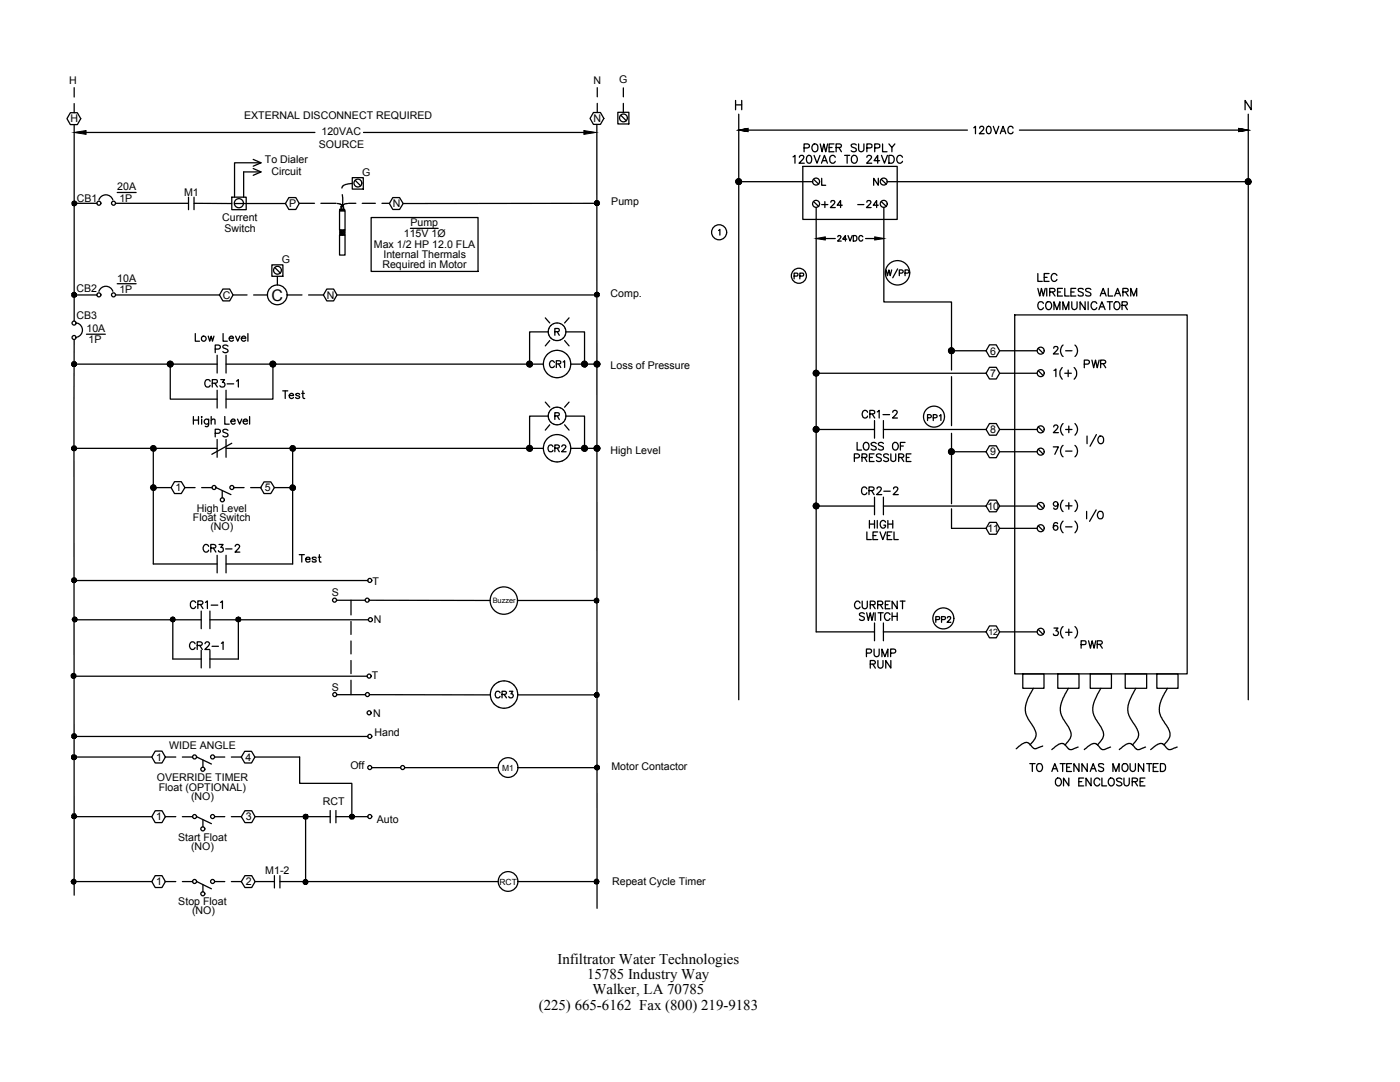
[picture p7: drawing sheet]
<svg xmlns="http://www.w3.org/2000/svg" width="279mm" height="216mm" viewBox="0 0 279 216" stroke-linecap="round" stroke-linejoin="round" font-family="sans-serif">
<!-- layer: WIRING -->
<g fill="none" stroke="#000" stroke-width=".25">
<path d="M15.3 26.4h47.6M19.7 39.9a1.46 1.46 0 0 1 1.4-1 1.46 1.46 0 0 1 1.4 1M37.6 39.3v2.5M38.7 39.3v2.5M72.5 26.4h45.9M119.1 24.8l.1 156.4M14.8 40.6h4.6M14.8 58.9h4.6M19.7 58.1a1.46 1.46 0 0 1 1.4-1 1.46 1.46 0 0 1 1.4 1M23.1 40.6h14.5M23.1 58.9h20.7M38.7 40.6h7.6"/>
<path d="M46.8 40.6h10.2M67.3 58.9h51.9M67.8 42.1h1.1v3.8h-1.1zM67.8 46.9h1.1v4h-1.1zM67.8 45.9v1M67.8 41.8h1v.3h-1zM67.8 46.6l.3 .3M67.8 46.4l.4 .3M67.8 46.1l.4 .3M67.9 46.2h-.1M67.9 46.4l-.1 .1M67.9 46.7l-.1 .1"/>
<path d="M68 45.9l.2 .3M68.1 41.2h.5v.6h-.5zM68.1 45.9v.1M68.4 46l.4 .4-.1 .2M68.4 46.3l.4 .4-.1 .2M68.4 46.9h.1M68.4 46.6l.3 .3M68.4 45.9l-.3 .4M68.5 46.2l-.4 .4M68.5 46.4l-.4 .5M68.5 46.7l-.2 .2M68.6 45.9l.2 .3"/>
<path d="M68.7 45.9v.1M68.8 45.9v1M68.8 46.1l-.1 .2M74.1 43.4h21.3v10.8h-21.3zM119.2 40.6h-38.7M15.4 64.5a1.46 1.46 0 0 1 1.1 1.4 1.46 1.46 0 0 1-1.1 1.4M43.1 97.3l3 1.4M44.4 97.9v1.4M14.8 115.8h58.6M67.2 119.8h5.7M73.7 119.8h24.1M103.3 119.8h15.7"/>
<path d="M14.7 134.9h58.6M14.9 123.7h25.3M34.5 131.5h5.7M41.9 123.7h31.7M41.9 131.5h5.7M67.2 138.6h5.8M73.8 138.6l24.1 .1M103.3 138.7h15.8M14.8 151.1h15.5M14.8 147h58.6M39.3 151.1l2.9 1.4M40.5 151.7v1.4"/>
<path d="M50.9 151.1h8.9v5.2h10.4v6.7M74.2 153.2h5.8M80.8 153.2h18.6M103.4 153.2h15.8M14.8 175.9h15.5M14.8 163h15.5M39.3 175.9l2.9 1.4M39.3 163l2.9 1.4M40.5 163.5v1.5M40.5 176.5v1.5M50.9 175.9h3.9M50.9 163h15"/>
<path d="M54.8 174.7v2.5M55.9 175.9h43.5M55.9 174.7v2.5M61 163.2v12.8M65.9 161.7v2.5M67 163h6.4M67 161.7v2.5M103.4 175.9h15.8"/>
<circle cx="19.7" cy="40.5" r=".4"/>
<circle cx="19.7" cy="58.8" r=".4"/>
<circle cx="22.7" cy="40.5" r=".4"/>
<circle cx="22.7" cy="58.8" r=".4"/>
<circle cx="55.3" cy="58.8" r="1.97"/>
<circle cx="14.8" cy="64.5" r=".4"/>
<circle cx="14.8" cy="67.3" r=".4"/>
<circle cx="42.7" cy="97.3" r=".4"/>
<circle cx="44.4" cy="99.7" r=".4"/>
<circle cx="46.3" cy="97.3" r=".4"/>
<circle cx="66.8" cy="119.8" r=".4"/>
<circle cx="73.3" cy="119.8" r=".4"/>
<circle cx="73.8" cy="115.8" r=".4"/>
<circle cx="100.5" cy="119.8" r="2.73"/>
<circle cx="66.8" cy="138.6" r=".4"/>
<circle cx="73.3" cy="138.6" r=".4"/>
<circle cx="73.7" cy="134.9" r=".4"/>
<circle cx="73.9" cy="123.6" r=".4"/>
<circle cx="38.8" cy="151" r=".4"/>
<circle cx="40.5" cy="153.5" r=".4"/>
<circle cx="42.4" cy="151" r=".4"/>
<circle cx="73.7" cy="142.2" r=".4"/>
<circle cx="73.8" cy="153.2" r=".4"/>
<circle cx="73.8" cy="146.9" r=".4"/>
<circle cx="80.4" cy="153.2" r=".4"/>
<circle cx="101.4" cy="153.2" r="1.97"/>
<circle cx="38.8" cy="175.9" r=".4"/>
<circle cx="38.8" cy="162.9" r=".4"/>
<circle cx="40.5" cy="165.4" r=".4"/>
<circle cx="40.5" cy="178.3" r=".4"/>
<circle cx="42.4" cy="175.9" r=".4"/>
<circle cx="42.4" cy="162.9" r=".4"/>
<circle cx="73.8" cy="162.9" r=".4"/>
<circle cx="101.4" cy="175.9" r="1.97"/>
</g>
<g fill="#000" stroke="#000" stroke-width=".2">
<path d="M14.8 26.4l2.4-.4v.8zM116.5 26l2.4 .4-2.4 .4z"/>
<path d="M14.3 58.9l.1 .2 .4-.2zM14.4 59.1l.4-.2-.3 .3zM14.8 58.9l-.3 .3 .3 .1z"/>
<path d="M14.4 40.6v.2l.4-.2zM14.4 40.8l.4-.2-.2 .4zM14.8 40.6l-.2 .4 .2 .1z"/>
<path d="M14.5 58.4l.3 .5v-.6zM14.5 58.4l.3 .5-.4-.3zM14.4 58.6l-.1 .3h.5z"/>
<path d="M14.8 58.9v.4l.2-.1zM14.8 58.9l.4 .2-.2 .1zM14.8 58.9l.4 .2 .1-.2z"/>
<path d="M14.6 40.2l.2 .4v-.5zM14.4 40.4l.2-.2 .2 .4zM14.4 40.4v.2h.4z"/>
<path d="M14.8 40.6v.5l.3-.1zM14.8 40.6l.5 .2-.2 .2zM14.8 40.6l.5 .2v-.2z"/>
<path d="M14.8 58.9h.5l-.1-.3zM15 58.4l.2 .2-.4 .3zM14.8 58.3v.6l.2-.5z"/>
<path d="M14.8 40.6h.5v-.2zM15.1 40.2l.2 .2-.5 .2zM14.8 40.1v.5l.3-.4z"/>
<path d="M118.6 40.5l.1 .3 .5-.3zM118.7 40.8l.5-.3-.3 .5zM119.2 40.5l-.3 .5h.3z"/>
<path d="M118.6 58.8l.1 .2 .4-.2zM118.7 59l.4-.2-.2 .4zM119.1 58.8l-.2 .4h.2z"/>
<path d="M118.9 58.4l.2 .4v-.5zM118.9 58.4l.2 .4-.4-.2zM118.7 58.6l-.1 .2h.5z"/>
<path d="M119.1 58.8v.4h.3zM119.1 58.8l.4 .2-.1 .2zM119.1 58.8l.4 .2 .1-.2z"/>
<path d="M118.9 40.1l.3 .4v-.4zM118.9 40.1l.3 .4-.5-.2zM118.7 40.3l-.1 .2h.6z"/>
<path d="M119.2 40.5v.5h.2zM119.2 40.5l.3 .3-.1 .2zM119.2 40.5l.3 .3 .1-.3z"/>
<path d="M119.1 58.8h.5l-.1-.2zM119.4 58.4l.1 .2-.4 .2zM119.1 58.3v.5l.3-.4z"/>
<path d="M119.2 40.5h.4l-.1-.2zM119.4 40.1l.1 .2-.3 .2zM119.2 40.1v.4l.2-.4z"/>
<path d="M14.3 72.7l.1 .2 .4-.2zM14.4 72.9l.4-.2-.3 .4zM14.8 72.7l-.3 .4h.3z"/>
<path d="M14.5 72.2l.3 .5v-.5zM14.5 72.2l.3 .5-.4-.3zM14.4 72.4l-.1 .3h.5z"/>
<path d="M14.8 72.7v.4h.2zM14.8 72.7l.4 .2-.2 .2zM14.8 72.7l.4 .2v-.2z"/>
<path d="M14.8 72.7h.4v-.3zM15 72.2l.2 .2-.4 .3zM14.8 72.2v.5l.2-.5z"/>
<path d="M14.3 89.5l.1 .2 .4-.2zM14.4 89.7l.4-.2-.3 .4zM14.8 89.5l-.3 .4h.3z"/>
<path d="M14.5 89l.3 .5v-.5zM14.5 89l.3 .5-.4-.3zM14.4 89.2l-.1 .3h.5z"/>
<path d="M14.8 89.5v.4h.2zM14.8 89.5l.4 .2-.2 .2zM14.8 89.5l.4 .2v-.2z"/>
<path d="M14.8 89.5h.4v-.3zM15 89l.2 .2-.4 .3zM14.8 89v.5l.2-.5z"/>
<path d="M14.3 115.8l.1 .2 .4-.2zM14.4 116l.4-.2-.3 .4zM14.8 115.8l-.3 .4 .3 .1z"/>
<path d="M14.5 115.4l.3 .4v-.5zM14.5 115.4l.3 .4-.4-.3zM14.4 115.5l-.1 .3h.5z"/>
<path d="M14.8 115.8v.5l.2-.1zM14.8 115.8l.4 .2-.2 .2zM14.8 115.8l.4 .2 .1-.2z"/>
<path d="M14.8 115.8h.5l-.1-.3zM15 115.4l.2 .1-.4 .3zM14.8 115.3v.5l.2-.4z"/>
<path d="M118.6 119.8v.3l.4-.3zM118.6 120.1l.4-.3-.2 .4zM119 119.8l-.2 .4 .2 .1z"/>
<path d="M118.8 119.4l.2 .4v-.4zM118.8 119.4l.2 .4-.4-.2zM118.6 119.6v.2h.4z"/>
<path d="M119 119.8h.5v-.2zM119.3 119.4l.2 .2-.5 .2zM119 119.4v.4l.3-.4z"/>
<path d="M14.2 134.8l.1 .3 .4-.3zM14.3 135.1l.4-.3-.3 .5zM14.7 134.8l-.3 .5 .3 .1z"/>
<path d="M14.4 123.6l.1 .2 .4-.2zM14.5 123.8l.4-.2-.2 .4zM14.9 123.6l-.2 .4 .2 .1z"/>
<path d="M14.4 134.5l.3 .3v-.4zM14.3 134.6l.1-.1 .3 .3zM14.3 134.6l-.1 .2h.5z"/>
<path d="M14.7 134.8v.6l.2-.1zM14.7 134.8l.4 .3-.2 .2zM14.7 134.8l.4 .3v-.3z"/>
<path d="M14.7 123.2l.2 .4v-.5zM14.7 123.2l.2 .4-.4-.2zM14.5 123.4l-.1 .2h.5z"/>
<path d="M14.9 123.6v.5l.2-.1zM14.9 123.6l.4 .2-.2 .2zM14.9 123.6l.4 .2 .1-.2z"/>
<path d="M14.7 134.8h.4v-.2zM14.9 134.5l.2 .1-.4 .2zM14.7 134.4v.4l.2-.3z"/>
<path d="M14.9 123.6h.5l-.1-.2zM15.1 123.2l.2 .2-.4 .2zM14.9 123.1v.5l.2-.4z"/>
<path d="M34 123.6l.1 .2 .4-.2zM34.1 123.8l.4-.2-.3 .4zM34.5 123.6l-.3 .4 .3 .1z"/>
<path d="M34.2 123.2l.3 .4v-.5zM34.2 123.2l.3 .4-.4-.2zM34.1 123.4l-.1 .2h.5z"/>
<path d="M34.5 123.6v.5l.2-.1zM34.5 123.6l.4 .2-.2 .2zM34.5 123.6l.4 .2 .1-.2z"/>
<path d="M34.5 123.6h.5l-.1-.2zM34.7 123.2l.2 .2-.4 .2zM34.5 123.1v.5l.2-.4z"/>
<path d="M47.1 123.6v.2l.5-.2zM47.1 123.8l.5-.2-.2 .4zM47.6 123.6l-.2 .4 .2 .1z"/>
<path d="M47.4 123.2l.2 .4v-.5zM47.1 123.4l.3-.2 .2 .4zM47.1 123.4v.2h.5z"/>
<path d="M47.6 123.6v.5l.2-.1zM47.6 123.6l.4 .2-.2 .2zM47.6 123.6l.4 .2v-.2z"/>
<path d="M47.6 123.6h.4v-.2zM47.8 123.2l.2 .2-.4 .2zM47.6 123.1v.5l.2-.4z"/>
<path d="M118.6 138.7l.1 .2 .4-.2zM118.7 138.9l.4-.2-.2 .4zM119.1 138.7l-.2 .4h.2z"/>
<path d="M119 119.8v.5l.3-.1zM119 119.8l.5 .3-.2 .1zM119 119.8l.5 .3v-.3z"/>
<path d="M118.9 138.2l.2 .5v-.5zM118.9 138.2l.2 .5-.4-.3zM118.7 138.4l-.1 .3h.5z"/>
<path d="M119.1 138.7v.4h.2zM119.1 138.7l.4 .2-.2 .2zM119.1 138.7l.4 .2 .1-.2z"/>
<path d="M119.1 138.7h.5l-.1-.3zM119.3 138.2l.2 .2-.4 .3zM119.1 138.2v.5l.2-.5z"/>
<path d="M14.3 151.1v.3l.5-.3zM14.3 151.4l.5-.3-.3 .4zM14.8 151.1l-.3 .4 .3 .1z"/>
<path d="M14.3 146.9l.1 .2 .4-.2zM14.4 147.1l.4-.2-.3 .4zM14.8 146.9l-.3 .4h.3z"/>
<path d="M14.5 150.7l.3 .4v-.5zM14.5 150.7l.3 .4-.5-.3zM14.3 150.8v.3h.5z"/>
<path d="M14.8 151.1v.5l.2-.1zM14.8 151.1l.4 .3-.2 .1zM14.8 151.1l.4 .3v-.3z"/>
<path d="M14.5 146.5l.3 .4v-.5zM14.5 146.5l.3 .4-.4-.2zM14.4 146.7l-.1 .2h.5z"/>
<path d="M14.8 146.9v.4h.2zM14.8 146.9l.4 .2-.2 .2zM14.8 146.9l.4 .2 .1-.2z"/>
<path d="M14.8 151.1h.4v-.3zM15 150.7l.2 .1-.4 .3zM14.8 150.6v.5l.2-.4z"/>
<path d="M14.8 146.9h.5l-.1-.2zM15 146.5l.2 .2-.4 .2zM14.8 146.4v.5l.2-.4z"/>
<path d="M118.7 153.2v.2l.5-.2zM118.7 153.4l.5-.2-.3 .4zM119.2 153.2l-.3 .4h.3z"/>
<path d="M118.9 152.8l.3 .4v-.5zM118.9 152.8l.3 .4-.5-.3zM118.7 152.9v.3h.5z"/>
<path d="M119.2 153.2v.4h.2zM119.2 153.2l.4 .2-.2 .2zM119.2 153.2l.4 .2v-.2z"/>
<path d="M119.2 153.2h.4v-.3zM119.4 152.8l.2 .1-.4 .3zM119.2 152.7v.5l.2-.4z"/>
<path d="M14.2 175.9l.1 .3 .4-.3zM14.3 176.2l.4-.3-.2 .4zM14.7 175.9l-.2 .4 .2 .1z"/>
<path d="M14.3 162.9l.1 .2 .4-.2zM14.4 163.1l.4-.2-.3 .4zM14.8 162.9l-.3 .4h.3z"/>
<path d="M14.5 175.5l.2 .4v-.5zM14.5 175.5l.2 .4-.4-.2zM14.3 175.7l-.1 .2h.5z"/>
<path d="M14.7 175.9v.5l.2-.1zM14.7 175.9l.4 .3-.2 .1zM14.7 175.9l.4 .3 .1-.3z"/>
<path d="M14.5 162.4l.3 .5v-.5zM14.5 162.4l.3 .5-.4-.2zM14.4 162.7l-.1 .2h.5z"/>
<path d="M14.8 162.9v.4h.2zM14.8 162.9l.4 .2-.2 .2zM14.8 162.9l.4 .2 .1-.2z"/>
<path d="M14.7 175.9h.5l-.1-.2zM14.9 175.5l.2 .2-.4 .2zM14.7 175.4v.5l.2-.4z"/>
<path d="M14.8 162.9h.5l-.1-.2zM15 162.4l.2 .3-.4 .2zM14.8 162.4v.5l.2-.5z"/>
<path d="M60.5 176l.1 .2 .4-.2zM60.6 176.2l.4-.2-.3 .4zM61 176l-.3 .4 .3 .1z"/>
<path d="M60.5 163l.1 .2 .4-.2zM60.6 163.2l.4-.2-.2 .4zM61 163l-.2 .4h.2z"/>
<path d="M60.8 162.5l.2 .5v-.5zM60.6 162.7l.2-.2 .2 .5zM60.6 162.7l-.1 .3h.5z"/>
<path d="M61 163v.4h.2zM61 163l.4 .2-.2 .2zM61 163l.4 .2 .1-.2z"/>
<path d="M60.7 175.6l.3 .4v-.5zM60.7 175.6l.3 .4-.4-.3zM60.6 175.7l-.1 .3h.5z"/>
<path d="M61 176v.5l.2-.1zM61 176l.4 .2-.2 .2zM61 176l.4 .2 .1-.2z"/>
<path d="M61 163h.5l-.1-.3zM61.2 162.5l.2 .2-.4 .3zM61 162.5v.5l.2-.5z"/>
<path d="M61 176h.5l-.1-.3zM61.2 175.6l.2 .1-.4 .3zM61 175.5v.5l.2-.4z"/>
<path d="M69.8 163v.2l.4-.2zM69.8 163.2l.4-.2-.2 .4zM70.2 163l-.2 .4h.2z"/>
<path d="M70 162.5l.2 .5v-.5zM69.8 162.7l.2-.2 .2 .5zM69.8 162.7v.3h.4z"/>
<path d="M70.2 163v.4h.3zM70.2 163l.4 .2-.1 .2zM70.2 163l.4 .2 .1-.2z"/>
<path d="M70.2 163h.5l-.1-.3zM70.5 162.5l.1 .2-.4 .3zM70.2 162.5v.5l.3-.5z"/>
<path d="M118.6 175.9v.3l.4-.3zM118.6 176.2l.4-.3-.2 .4zM119 175.9l-.2 .4 .2 .1z"/>
<path d="M118.8 175.5l.2 .4v-.5zM118.8 175.5l.2 .4-.4-.2zM118.6 175.7v.2h.4z"/>
<path d="M119 175.9v.5l.3-.1zM119 175.9l.5 .3-.2 .1zM119 175.9l.5 .3v-.3z"/>
<path d="M119 175.9h.5v-.2zM119.3 175.5l.2 .2-.5 .2zM119 175.4v.5l.3-.4z"/>
</g>
<!-- layer: DASH -->
<g fill="none" stroke="#000" stroke-width=".25">
<path d="M14.8 17.5v1.9M119.2 17.5v1.8M124.4 17.5v1.8M14.8 20.7v1.8M14.8 24.9v39.2M68.3 38.8v2.4l.4-.5 .7-.1M70.3 36.6l-1.6 .3-.5 .6M119.2 20.6v1.9M124.4 20.6v1.8M46.5 58.9h2.8M50.6 58.9h2.8M55.4 55.1v1.8"/>
<path d="M57.3 58.9h3M59.7 40.6h3.1M61.6 58.9h2.9M64 40.6h3.1M67.3 40.6l.6 .1 .4 .5M69.5 40.6h1.5M72.3 40.6h2.6M76.2 40.6h1.5M36.9 97.3h2M40.2 97.3h2.1M46.7 97.3h2M50 97.3h2.1"/>
<path d="M33 151.1h2.1M36.4 151.1h2.1M42.9 151.1h2M46.2 151.1h2M33 175.9h2.1M33 163h2.1M36.4 175.9h2.1M36.4 163h2.1M42.9 175.9h2M42.9 163h2M46.2 175.9h2M46.2 163h2"/>
</g>
<!-- layer: 0 -->
<g fill="none" stroke="#000" stroke-width=".25">
<path d="M14 22.5h1.4l.7 1.2-.7 1.2h-1.4l-.6-1.2zM23.4 38.4h3.8M46.3 39.3h2.8v2.5h-2.8zM50.5 31.8l1.6 .7-1.6 .7M50.5 33.6l1.6 .7-1.6 .7M52.1 32.5h-5.3v6.8M52.1 34.3h-3.5v5M57.6 39.4h1.4l.7 1.2-.7 1.2h-1.4l-.6-1.2zM78.4 39.4h1.3l.8 1.2-.8 1.2h-1.3l-.7-1.2zM118.4 22.5h1.4l.7 1.1-.7 1.2h-1.4l-.6-1.2zM146.8 20v1.9M146.8 20.9h1.2"/>
<path d="M146.9 36.4l.4 .4M146.9 36.3l.5 .5M146.9 36.2l.6 .6M146.9 36.1l.7 .7M146.9 36l.8 .8M147 36.6l.1 .1M147 35.9l.8 .8M147.1 35.8l.8 .8M147.1 35.8l.8 .7M147.2 35.7l.7 .8M147.3 35.7l.7 .7M147.4 35.7l.6 .6"/>
<path d="M147.4 22.8v116.8M147.4 36.3h14.8M147.4 26h45.7M147.5 35.7l.5 .5M147.7 35.7l.2 .3M148 20v1.9M160.2 33.2h18.9v10.6h-18.9zM162.4 35.8l1 1M164 35.6v1.4h.8M175.3 35.6v1.4l-.9-1.4v1.4M175.9 35.8l1 1M177.1 36.3h72"/>
<path d="M203.4 26h45.7M248.5 36.3l.6 .5M248.6 36.4l.4 .4M248.6 36.2l.6 .6M248.6 36.1l.7 .7M248.6 36l.8 .8M248.7 36.6l.1 .1M248.7 35.9l.7 .8M248.7 35.9l.8 .8M248.8 35.8l.7 .8-.8-.8M248.9 35.7l.7 .8M249 35.7l.6 .7"/>
<path d="M249.1 35.7l.6 .6M249.1 22.8v116.8M249.2 35.7l.4 .5M249.3 35.7l.3 .3M249.7 20v1.9l-1.2-1.9v1.9M23.4 56.6h3.8M44.5 57.7h1.3l.7 1.2-.7 1.1h-1.3l-.7-1.1zM46.8 40.6h.1M65.2 57.7h1.4l.7 1.2-.7 1.1h-1.4l-.7-1.1zM81.9 45.6h5.5M143.4 46l.3-.2v1.1M162.9 41.4v84.7h11.6"/>
<path d="M162.9 47.6h3.8M172.7 47.6h3.7M176.4 41.4v18.9h13.5v13.5M176.9 53.9l.2 1.1 .3-1.1 .3 1.1 .3-1.1M179.1 53.7l-.9 1.7M179.5 54.5l.7-.1v-.4l-.7-.1v1.1M180.6 54.5l.7-.1v-.4l-.7-.1v1.1M213.7 58.3h.7M214.7 57.5h-1v1.6h1M216.2 57.8l-.4-.3-.5 .1-.1 .2 .1 .3 .8 .4 .1 .4-.4 .2-.5-.1-.1-.1M217.7 57.8l-.4-.3-.5 .1-.2 .2 .2 .3 .6 .2 .3 .3-.2 .4-.5 .1-.4-.2M219.6 59.1l.6-1.6 .6 1.6"/>
<path d="M219.8 58.6h.7M221.2 57.5v1.6h.9M222.4 59.1l.6-1.6 .6 1.6M222.7 58.6h.7M224.1 58.3l1-.2v-.4l-1-.2v1.6M224.6 58.3l.6 .8M225.7 59.1v-1.6l.6 1.6 .6-1.6v1.6M14.8 72.7h28.5M17.3 66.7h3.7M33.4 72.8l.5 .4M33.4 72.7l.6 .5M33.4 72.6l.7 .6"/>
<path d="M33.5 72.5l.6 .7M33.5 72.4l.7 .8M33.5 73l.2 .1M33.5 72.3l.8 .8M33.6 72.3l.8 .8M33.6 72.2l.8 .8M33.7 72.2l.7 .8M33.8 72.2l.7 .7M33.9 72.1l.6 .7M33.9 72.1l.6 .6M34 72.7v6.9h9.3M34.1 72.1l.4 .5"/>
<path d="M34.2 72.2l.3 .2M39 66.6v1.5h.8M43.3 70.9v3.5M43.3 77.9v3.5M45.1 72.7h63.3M45.1 70.9v3.5M45.1 77.9v3.5M48.2 67.5h.9a.48 .48 0 0 0-.7-.3 .48 .48 0 0 0-.2 .7 .48 .48 0 0 0 .7 .1l.2-.1M49.5 66.6v1.5M53.9 72.8l.4 .4M53.9 72.7l.6 .5M53.9 72.6l.7 .6"/>
<path d="M53.9 72.5l.7 .7M54 72.4l.7 .8M54 73l.1 .1M54 72.3l.8 .8M54.1 72.2l.8 .8M54.2 72.2l.7 .8M54.3 72.2l.7 .7M54.3 72.1l.7 .7M54.4 72.1l.6 .6M54.5 72.7v6.9h-9.4M54.6 72.1l.4 .5M54.7 72.2l.2 .2"/>
<path d="M105.1 72.7l.6 .5M105.1 72.6l.7 .6M105.2 72.8l.4 .4M105.2 72.5l.7 .7M105.2 72.4l.8 .8M105.3 73l.1 .1M105.3 72.4l.7 .7M105.3 72.3l.8 .8M105.4 72.2l.8 .8M105.5 72.2l.7 .7M105.6 72.1l.6 .7M105.7 72.1l.5 .6"/>
<path d="M105.8 72.1l.4 .5M105.9 72.2l.3 .2M108.8 63.4l.9 1M109.4 66.2h-3.7v6.5M109.4 66.2a1.76 1.76 0 0 1 1.8-1.8 1.76 1.76 0 0 1 1.7 1.8M109.4 66.2a1.76 1.76 0 0 0 1.8 1.8 1.76 1.76 0 0 0 1.7-1.8M109.7 68l-.9 1M110.7 66.2l.8-.1 .1-.4-.9-.2v1.4M111.2 66.2l.4 .7M112.7 68l.9 1M112.9 66.2h3.8v6.5M113.6 63.4l-.9 1"/>
<path d="M113.9 72.7h5.3M116.1 72.8l.4 .4M116.1 72.7l.6 .5M116.1 72.6l.7 .6M116.1 72.5l.8 .7M116.2 73l.2 .1M116.2 72.4l.7 .8M116.2 72.4l.8 .7M116.3 72.3l.7 .8M116.3 72.2l.8 .8M116.4 72.2l.8 .8M116.4 72.2l.8 .7"/>
<path d="M116.5 72.1l.7 .7M116.6 72.1l.6 .6M116.7 72.1l.5 .5M116.9 72.2l.3 .2M118.6 72.8l.4 .4M118.6 72.7l.6 .5M118.6 72.6l.6 .6M118.6 72.5l.7 .7M118.6 72.4l.8 .8M118.7 73l.1 .1M118.7 72.4l.8 .7M118.7 72.3l.8 .8"/>
<path d="M118.8 72.2l.8 .8M118.9 72.2l.7 .8M118.9 72.2l.8 .7M119 72.1l.7 .7M119.1 72.1l.6 .6M119.2 72.1l.5 .5M119.4 72.2l.3 .2M162.3 74.6l.5 .4M162.3 74.5l.6 .5M162.3 74.4l.7 .6M162.4 74.3l.7 .7M162.4 74.2l.7 .7"/>
<path d="M162.4 74.8l.2 .1M162.4 74.1l.8 .8M162.5 74.1l.8 .8M162.5 74l.8 .8M162.6 74l.8 .7M162.7 73.9l.7 .7M162.8 73.9l.6 .7M162.8 73.9l.6 .6M162.9 74.5h33.9M163 73.9l.4 .5M163.1 74l.3 .2M189.3 70.1l.5 .4"/>
<path d="M189.3 70l.6 .5M189.3 69.9l.7 .6M189.3 69.8l.8 .7M189.4 69.7l.7 .8M189.4 70.3l.2 .2M189.4 69.7l.8 .8M189.5 69.6l.8 .8M189.6 69.6l.7 .7M189.6 69.5l.8 .8M189.7 69.5l.7 .7M189.8 69.5l.6 .6M189.9 69.4l.5 .6"/>
<path d="M189.9 75.2v9.7M189.9 70h6.9M190 69.4l.4 .5M190.1 69.5l.3 .3M197.5 73.3h1.3l.7 1.2-.7 1.1h-1.3l-.7-1.1zM197.5 68.8h1.3l.7 1.2-.7 1.2h-1.3l-.7-1.2zM199.5 74.5h7.5M199.5 70h7.5M202.5 62.8h34.4v71.7h-34.4zM207.2 69.5l1 1M207.2 74l1 .9M208.2 60.6a.63 .63 0 0 0-.8-.3 .63 .63 0 0 0-.3 .8 .57 .57 0 0 0 .5 .7 .57 .57 0 0 0 .6-.4"/>
<path d="M208.8 60.4a.71 .71 0 0 1 1 .1 .71 .71 0 0 1-.1 1 .63 .63 0 0 1-.8 .1 .63 .63 0 0 1-.2-.8zM210.3 69.5l.1-.3 .4-.1 .2 .1 .1 .4-.9 1h1M210.3 73.9l.4-.3v1.6M210.3 61.8v-1.6l.6 1.6 .6-1.6v1.6M212 73.3a1.67 1.67 0 0 0 0 2.4M212.1 61.8v-1.6l.6 1.6 .6-1.6v1.6M212.2 68.8a1.53 1.53 0 0 0 0 2.3M212.5 74.5h1.3M212.7 70h1.2M213.2 73.8v1.4M213.9 60.2v1.1a.53 .53 0 0 0 .5 .5 .53 .53 0 0 0 .6-.5v-1.1M214.5 68.8a1.53 1.53 0 0 1 0 2.3"/>
<path d="M216.6 60.2v1.6l-1.1-1.6v1.6M217.2 60.2v1.6M218.9 60.6a.64 .64 0 0 0-.9-.3 .64 .64 0 0 0-.3 .8 .59 .59 0 0 0 .5 .7 .59 .59 0 0 0 .7-.4M219.3 61.8l.6-1.6 .6 1.6M219.6 61.2h.7M221 60.2h1M221.5 60.2v1.6M222.4 60.4a.71 .71 0 0 1 1 .1 .71 .71 0 0 1-.1 1 .63 .63 0 0 1-.8 .1 .63 .63 0 0 1-.2-.8zM223.9 60.9l1-.1 .1-.2-.1-.3-1-.1v1.6M224.5 60.9l.5 .9M14.8 89.5h28.5M30 97.3l.6 .5"/>
<path d="M30 97.2l.7 .6M30 89.5l.6 .5M30 89.4l.7 .6M30.1 97.4l.4 .4M30.1 97.1l.7 .7M30.1 89.6l.4 .4M30.1 89.3l.7 .7M30.1 97l.8 .8M30.1 89.8l.2 .1M30.1 89.2l.8 .8M30.2 97.6l.1 .2M30.2 97l.7 .8"/>
<path d="M30.2 89.1l.7 .8M30.3 96.8l.8 .8M30.3 89l.8 .8M30.4 96.8l.7 .7M30.4 89l.7 .7M30.5 96.7l.6 .7M30.5 88.9l.6 .7M30.6 89.4v23.1h12.7M30.6 97.3h3.5M30.6 96.7l.5 .6M30.6 88.9l.5 .6M30.7 96.7l.4 .5"/>
<path d="M30.7 88.9l.4 .5M30.8 96.8l.3 .2M30.8 89l.3 .2M31.1 97.6l-.9-.7 .8 .8M31.1 89.8l-.9-.7 .8 .8M34.8 96.1h1.4l.7 1.2-.7 1.2h-1.4l-.7-1.2zM38.6 83.1v1.5M38.6 83.8h1M39.6 83.1v1.5M40.2 83.1v.2zM40.2 83.6v1M43.3 87.7v3.5"/>
<path d="M45.1 87.7v3.5M45.1 89.5h63.3M46.3 88.4l-4 2.2M48.5 84h.9a.47 .47 0 0 0-.7-.3 .47 .47 0 0 0-.1 .7 .47 .47 0 0 0 .8 0M49.8 83.1v1.5M52.7 96.2h1.3l.8 1.1-.8 1.2h-1.3l-.7-1.2zM54.8 97.3h3.6M57.9 89.5l.5 .5M57.9 89.4l.6 .6M57.9 97.4l.4 .4M57.9 97.3l.5 .6M57.9 97.2l.6 .6"/>
<path d="M57.9 89.6l.4 .4M57.9 89.3l.7 .7M57.9 97.1l.7 .7M57.9 89.8l.2 .1M57.9 89.2l.8 .8M57.9 97.6l.2 .2M57.9 97l.8 .8M58 89.1l.7 .8M58 97l.7 .8M58 89.1l.8 .8M58 96.9l.8 .8M58.1 89l.8 .8"/>
<path d="M58.1 96.9l.8 .8M58.2 89l.7 .8M58.2 96.8l.7 .8M58.2 89l.7 .7M58.2 96.8l.7 .7M58.3 88.9l.7 .7M58.3 96.8l.7 .6M58.4 89.5v23h-13.3M58.4 88.9l.6 .6M58.4 96.7l.6 .6M58.5 88.9l.5 .5M58.5 96.8l.5 .4"/>
<path d="M58.7 96.8l.2 .3M58.7 89l.2 .2M105.1 89.5l.6 .5M105.1 89.4l.7 .6M105.2 89.6l.4 .4M105.2 89.3l.7 .7M105.2 89.2l.8 .8M105.3 89.8l.1 .1M105.3 89.2l.7 .7M105.3 89.1l.8 .8M105.4 89l.8 .8M105.5 89l.7 .7"/>
<path d="M105.6 88.9l.6 .7M105.7 88.9l.5 .6M105.8 88.9l.4 .5M105.9 89l.3 .3M108.8 80.2l.9 1.1M109.4 83h-3.7v6.5M109.4 83a1.76 1.76 0 0 1 1.8-1.7 1.76 1.76 0 0 1 1.7 1.7M109.4 83a1.76 1.76 0 0 0 1.8 1.8 1.76 1.76 0 0 0 1.7-1.8M109.7 84.8l-.9 1M110.7 83l.8-.1 .1-.4-.9-.1v1.3M111.2 83l.4 .7M112.7 84.8l.9 1"/>
<path d="M112.9 83h3.8v6.5M113.6 80.2l-.9 1.1M113.9 89.5h5.3M116.1 89.6l.4 .4M116.1 89.5l.6 .5M116.1 89.4l.7 .6M116.1 89.3l.8 .7M116.2 89.8l.2 .1M116.2 89.2l.7 .8M116.2 89.2l.8 .7M116.4 89l.8 .8M116.4 89l.8 .7"/>
<path d="M116.5 88.9l.7 .7M116.6 88.9l.6 .6M116.7 88.9l.5 .5M116.9 89l.3 .3M117.1 89.8l-.8-.7 .7 .8M118.6 89.6l.4 .4M118.6 89.5l.6 .5M118.6 89.4l.6 .6M118.6 89.3l.7 .7M118.6 89.2l.8 .8M118.7 89.8l.1 .1M118.7 89.2l.8 .7"/>
<path d="M118.7 89.1l.8 .8M118.8 89l.8 .8M118.9 89l.7 .8M118.9 89l.8 .7M119 88.9l.7 .7M119.1 88.9l.6 .6M119.2 88.9l.5 .5M119.4 89l.3 .3M162.3 85.8l.5 .4M162.3 85.7l.6 .5M162.3 85.6l.7 .6M162.4 85.5l.7 .7"/>
<path d="M162.4 85.4l.7 .8M162.4 86l.2 .1M162.4 85.4l.8 .7M162.5 85.3l.8 .8M162.5 85.2l.8 .8M162.6 85.2l.8 .8M162.7 85.1l.7 .8M162.8 85.1l.6 .7M162.8 85.1l.6 .6M162.9 85.7h11.6M163 85.1l.4 .5M163.1 85.2l.3 .2"/>
<path d="M174.5 83.9v3.5M174.5 99.2v3.5M176.3 85.7h20.5M176.3 83.9v3.5M176.3 99.2v3.5M189.3 90.3l.5 .4M189.3 90.1l.6 .6M189.3 90l.7 .7M189.3 89.9l.8 .7M189.4 89.9l.7 .7M189.4 90.4l.2 .2M189.4 89.8l.8 .8"/>
<path d="M189.5 89.8l.8 .7M189.6 89.7l.7 .8M189.6 89.6l.8 .8M189.7 89.6l.7 .8M189.8 89.6l.6 .7M189.9 89.6l.5 .5M189.9 86.5v14M189.9 90.1h6.9M190 89.6l.4 .5M190.1 89.6l.3 .3M197.5 99.8h1.3l.7 1.2-.7 1.1h-1.3l-.7-1.1zM197.5 89h1.3l.7 1.1-.7 1.2h-1.3l-.7-1.2z"/>
<path d="M197.5 84.5h1.3l.7 1.2-.7 1.1h-1.3l-.7-1.1zM199.5 90.1h7.5M199.5 85.7h7.5M207.2 85.2l1 1M207.2 89.6l1 1M210.2 89.2h1l-.7 1.4M210.3 85.2l.3-.4 .4 .1 .1 .2-.2 .5-.7 .7h1M212.2 84.5a1.57 1.57 0 0 0 0 2.3M212.2 88.9a1.53 1.53 0 0 0 0 2.3M212.2 99.8a1.53 1.53 0 0 0 0 2.3M212.7 85.7h1.2M212.7 90h1.2"/>
<path d="M213.3 85v1.3M214.5 84.5a1.57 1.57 0 0 1 0 2.3M214.5 88.9a1.53 1.53 0 0 1 0 2.3M214.5 99.8a1.53 1.53 0 0 1 0 2.3M216.9 87v1.5M218.8 86.7l-1.3 2.3M219.4 87.1a.75 .75 0 0 1 .9 .5 .75 .75 0 0 1-.5 .9 .8 .8 0 0 1-.7-.5 .8 .8 0 0 1 .3-.9zM43.3 110.8v3.5M45.1 110.8v3.5M59.7 110.7h1M60.2 110.7v1.5M61 111.6h.9a.49 .49 0 0 0-.5-.4 .49 .49 0 0 0-.5 .5 .49 .49 0 0 0 .5 .5l.5-.3"/>
<path d="M63.1 111.4l-.3-.2h-.4l-.1 .2 .2 .2 .5 .1v.4h-.6l-.1-.2M63.5 111.2h.5M63.7 110.7v1.2l.1 .2 .3 .1M70 119.8v2.9M162.3 101.1l.5 .4M162.3 100.9l.6 .6M162.3 100.9l.7 .6M162.4 100.8l.7 .7M162.4 100.7l.7 .7M162.4 101.3l.2 .1M162.4 100.6l.8 .8M162.5 100.6l.8 .8"/>
<path d="M162.5 100.5l.8 .8M162.6 100.5l.8 .7M162.7 100.4l.7 .7M162.8 100.4l.6 .7M162.8 100.4l.6 .6M162.9 101h11.6M163 100.4l.4 .5M163.1 100.5l.3 .2M176.3 101h20.5M189.9 101.5v3.9h6.9M197.5 104.2h1.3l.7 1.2-.7 1.2h-1.3l-.7-1.2zM199.5 105.4h7.5"/>
<path d="M199.5 101h7.5M207.2 100.5l1 .9M207.2 104.9l1 1M211.1 104.5a.41 .41 0 0 0-.7-.1 .87 .87 0 0 0 .3 1.4 .46 .46 0 0 0 .4-.5 .46 .46 0 0 0-.4-.4 .46 .46 0 0 0-.5 .4M211.1 100.6a.47 .47 0 0 1-.6 .4 .47 .47 0 0 1-.2-.7 .47 .47 0 0 1 .8 0v.3a.74 .74 0 0 1-.5 1l-.3-.2M212.2 104a1.57 1.57 0 0 0 0 2.3M212.7 100.9h1.2M212.7 105.1h1.2M213.3 100.3v1.3M214.5 104a1.57 1.57 0 0 1 0 2.3M216.9 102v1.5M218.8 101.7l-1.3 2.3"/>
<path d="M219.3 102.1a.75 .75 0 0 1 .9 .5 .75 .75 0 0 1-.5 .9 .79 .79 0 0 1-.7-.5 .79 .79 0 0 1 .3-.9zM34.5 123.7v7.8M39.1 120.2a.55 .55 0 0 0-.7-.3 .55 .55 0 0 0-.4 .6v.3a.54 .54 0 0 0 .4 .6 .54 .54 0 0 0 .7-.4M39.5 120.6l.9-.1 .1-.2-.1-.3-.9-.1v1.5M40 120.6l.5 .8M40.2 121.9v3.5M40.2 129.8v3.5M41 120.2l.4-.3v1.5M41.9 121.9v3.5M41.9 129.8v3.5M42.1 120.7h1.4M44 120.2l.4-.3v1.5"/>
<path d="M47.6 123.7v7.8M70 124v2.6M70 127.9v2.6M70 131.8v2.6M70 135.7v2.9M174.5 124.3v3.6M176.3 126.1h20.5M176.3 124.3v3.6M197.5 124.9h1.3l.7 1.2-.7 1.2h-1.3l-.7-1.2zM199.5 126.1h7.5M204.1 134.5h4.3v2.8h-4.3zM206.2 137.3l-1.2 2.3-.3 1.3-.1 1 .5 1.5 1.2 1.7 .4 1.2a2.35 2.35 0 0 1-1 2.2l-.1 .1"/>
<path d="M207.2 125.6l1 1M210.3 125.3h.8l-.4 .6a.5 .5 0 0 1 .4 .8 .5 .5 0 0 1-.9-.2M211.1 134.5h4.2v2.8h-4.2zM212.2 125a1.53 1.53 0 0 0 0 2.3M212.7 126.2h1.2M213.2 137.3l-1.1 2.1-.3 .9-.2 1.6 .5 1.5 1.1 1.6 .5 1.3a2.43 2.43 0 0 1-1 2.2l-.2 .1M214.5 125a1.53 1.53 0 0 1 0 2.3M217.6 134.5h4.2v2.8h-4.2zM219.7 137.3l-1.4 3-.2 1.6 .5 1.5 1.1 1.6 .5 1.3a2.43 2.43 0 0 1-1 2.2l-.2 .1M224.6 134.5h4.2v2.8h-4.2zM226.7 137.3l-1.2 2.5-.4 1.4 .2 1.5 1.6 2.8 .3 .8v.5l-.2 .7-1 1.1M230.9 134.5h4.2v2.8h-4.2z"/>
<path d="M233 137.3l-1.3 2.5-.4 1.7 .3 1.3 1.5 2.4 .4 1v.8l-1.2 1.6M31 149.9h1.3l.7 1.2-.7 1.1h-1.3l-.7-1.1zM48.8 149.9h1.4l.7 1.2-.7 1.1h-1.4l-.6-1.1zM205.5 152.4h1.1M206 152.4v1.5M207 152.6a.71 .71 0 0 1 1 .1 .71 .71 0 0 1-.1 1 .63 .63 0 0 1-.9 .1 .63 .63 0 0 1-.1-.8zM208.1 148.9l-1.6 .5-.5-.3-.7-.8-.6-.2-.7 .3-1.2 1M209.9 153.9l.6-1.5 .6 1.5M211.6 152.4h1M212.1 152.4v1.5M213.9 152.4h-1v1.5M215.2 149.1l-1.3 .5h-.4l-1.2-1.2h-.6l-1.1 .5-.7 .7"/>
<path d="M215.3 152.4v1.5l-1-1.5v1.5M217 152.4v1.5l-1.1-1.5v1.5M217.6 153.9l.6-1.5 .6 1.5M220.2 152.6l-.3-.2h-.5l-.2 .2 .2 .4 .8 .3a.41 .41 0 0 1-.3 .6h-.5l-.2-.2M221.6 149.1l-1.2 .5h-.4l-1.1-1.1-.7-.1-1.1 .5-.7 .7M222.1 153.9v-1.5l.6 1.5 .6-1.5v1.5M224.1 152.6a.71 .71 0 0 1 1 .1 .71 .71 0 0 1-.2 1 .63 .63 0 0 1-.8 .1 .63 .63 0 0 1-.2-.8zM225.5 152.4l.1 1.3a.53 .53 0 0 0 .6 .2 .53 .53 0 0 0 .4-.4v-1.1M228.2 152.4v1.5l-1-1.5v1.5M228.6 149.1l-1.2 .5h-.4l-1.1-1.1-.7-.1-1.1 .5-.7 .7M228.8 152.4h1.1M229.3 152.4v1.5"/>
<path d="M231.1 152.4h-.9v1.5M231.6 152.4h.5a.84 .84 0 0 1 .5 .8 .84 .84 0 0 1-.5 .7h-.5zM234.9 149.1l-1.3 .5h-.4l-1.1-1.1-.6-.1-.8 .3-1.1 .9M31 174.7h1.3l.7 1.2-.7 1.2h-1.3l-.7-1.2zM31 161.8h1.3l.7 1.2-.7 1.1h-1.3l-.7-1.1zM48.9 174.7h1.3l.7 1.2-.7 1.2h-1.3l-.7-1.2zM48.9 161.8h1.3l.7 1.2-.7 1.1h-1.3l-.7-1.1z"/>
<circle cx="147.4" cy="36.2" r=".57"/>
<circle cx="162.9" cy="36.2" r=".7"/>
<circle cx="176.4" cy="36.2" r=".7"/>
<circle cx="249.1" cy="36.2" r=".57"/>
<circle cx="47.7" cy="40.5" r=".91"/>
<circle cx="143.5" cy="46.3" r="1.5"/>
<circle cx="179.1" cy="54.4" r="2.43"/>
<circle cx="34" cy="72.6" r=".57"/>
<circle cx="40.6" cy="67.6" r=".51"/>
<circle cx="54.4" cy="72.6" r=".57"/>
<circle cx="105.7" cy="72.6" r=".57"/>
<circle cx="116.6" cy="72.6" r=".57"/>
<circle cx="119.1" cy="72.6" r=".57"/>
<circle cx="162.9" cy="74.5" r=".57"/>
<circle cx="189.9" cy="70" r=".57"/>
<circle cx="207.7" cy="74.5" r=".7"/>
<circle cx="207.7" cy="70" r=".7"/>
<circle cx="105.7" cy="89.4" r=".57"/>
<circle cx="116.6" cy="89.4" r=".57"/>
<circle cx="119.1" cy="89.4" r=".57"/>
<circle cx="162.9" cy="85.7" r=".57"/>
<circle cx="189.9" cy="90.1" r=".57"/>
<circle cx="207.7" cy="90.1" r=".7"/>
<circle cx="207.7" cy="85.7" r=".7"/>
<circle cx="162.9" cy="101" r=".57"/>
<circle cx="207.7" cy="101" r=".7"/>
<circle cx="207.7" cy="105.4" r=".7"/>
<circle cx="207.7" cy="126.1" r=".7"/>
</g>
<!-- layer: G3 -->
<g fill="none" stroke="#000" stroke-width=".25">
<path d="M70.3 35.4h2.2v2.3h-2.2zM70.9 36l1.1 1.1M123.3 22.4h2.2v2.3h-2.2zM123.9 23l1.1 1.1M54.3 52.8h2.2v2.3h-2.2zM54.8 53.4l1.2 1.1M14.8 67.8v110.8"/>
<circle cx="71.4" cy="36.5" r=".78"/>
<circle cx="124.4" cy="23.5" r=".78"/>
<circle cx="55.4" cy="53.9" r=".78"/>
</g>
<!-- layer: 0 -->
<g fill="#000" stroke="#000" stroke-width=".2">
<path d="M162.9 47.6l1.8-.3v.6zM174.6 47.3l1.8 .3-1.8 .3z"/>
<path d="M147.4 26l1.9 .3v-.7zM147.4 26l1.9 .3v-.7z"/>
<path d="M247.3 25.6l1.8 .4-1.8 .3zM247.3 25.6l1.8 .4-1.8 .3z"/>
</g>
<g font-size="4.9">
<text x="206.4" y="57.5">LEC</text>
<text x="42" y="88.5">PS</text>
<text x="39.5" y="111.5">CR3-2</text>
</g>
<g font-size="4.4">
<text x="193.3" y="27.9">120VAC</text>
<text x="159.5" y="31.4">POWER SUPPLY</text>
<text x="163" y="42.7">+24</text>
<text x="170.4" y="42.7">-24</text>
<text x="42" y="71.6">PS</text>
<text x="215.5" y="74.4">PWR</text>
<text x="39.9" y="78.3">CR3-1</text>
<text x="55.4" y="80.8">Test</text>
<text x="171.1" y="84.7">CR1-2</text>
<text x="108.7" y="91.4">CR2</text>
<text x="170" y="91">LOSS OF</text>
<text x="171.1" y="99.8">CR2-2</text>
<text x="172.5" y="106.5">HIGH</text>
<text x="170.7" y="124.9">SWITCH</text>
<text x="37" y="130.9">CR2-1</text>
<text x="214.8" y="130.5">PWR</text>
<text x="172.9" y="134.4">RUN</text>
<text x="98.1" y="140.4">CR3</text>
<text x="209.9" y="158">ON ENCLOSURE</text>
</g>
<g font-size="4">
<text x="166.2" y="49.4">24VDC</text>
<text x="157.7" y="56.8">PP</text>
<text x="108.7" y="74.4">CR1</text>
<text x="184.1" y="85">PP1</text>
<text x="185.9" y="125.2">PP2</text>
</g>
<text font-size="3.2" x="54.2" y="60">C</text>
<g font-size="3">
<text x="111.2" y="192.4">Infiltrator Water Technologies</text>
<text x="117.2" y="195.4">15785 Industry Way</text>
<text x="107.5" y="201.5">(225) 665-6162 Fax (800) 219-9183</text>
<text x="118.2" y="198.4">Walker, LA 70785</text>
</g>
<g font-size="2.1">
<text x="13.8" y="16.8">H</text>
<text x="118.5" y="16.7">N</text>
<text x="123.6" y="16.6">G</text>
<text x="48.7" y="23.7">EXTERNAL DISCONNECT REQUIRED</text>
<text x="14" y="24.4">H</text>
<text x="63.6" y="29.6">SOURCE</text>
<text x="64.2" y="27">120VAC</text>
<text x="118.4" y="24.4">N</text>
<text x="52.9" y="32.5">To Dialer</text>
<text x="54.2" y="34.9">Circuit</text>
<text x="72.3" y="35">G</text>
<text x="15.3" y="40.3">CB1</text>
<text x="23.4" y="38">20A</text>
<text x="23.8" y="40.3">1P</text>
<text x="36.7" y="39.1">M1</text>
<text x="57.7" y="41.4">P</text>
<text x="78.4" y="41.3">N</text>
<text x="122" y="40.9">Pump</text>
<text x="44.4" y="44.1">Current</text>
<text x="44.8" y="46.4">Switch</text>
<text x="80.6" y="47.3">115V 1Ø</text>
<text x="81.9" y="45.1">Pump</text>
<text x="56.2" y="52.4">G</text>
<text x="74.6" y="49.5">Max 1/2 HP 12.0 FLA</text>
<text x="76.3" y="53.5">Required in Motor</text>
<text x="76.5" y="51.5">Internal Thermals</text>
<text x="15.3" y="58.3">CB2</text>
<text x="23.4" y="56.2">10A</text>
<text x="23.8" y="58.5">1P</text>
<text x="44.5" y="59.6">C</text>
<text x="65.2" y="59.6">N</text>
<text x="121.9" y="59.3">Comp.</text>
<text x="15.3" y="63.7">CB3</text>
<text x="17.3" y="66.2">10A</text>
<text x="17.7" y="68.5">1P</text>
<text x="197.6" y="70.8">6</text>
<text x="121.9" y="73.5">Loss of Pressure</text>
<text x="197.6" y="75.2">7</text>
<text x="197.6" y="86.4">8</text>
<text x="121.9" y="90.5">High Level</text>
<text x="197.6" y="90.9">9</text>
<text x="35" y="98">1</text>
<text x="52.9" y="98.1">5</text>
<text x="197" y="101.7">10</text>
<text x="38.5" y="104">Float Switch</text>
<text x="39.3" y="102.2">High Level</text>
<text x="42" y="105.8">(NO)</text>
<text x="197" y="106.1">11</text>
<text x="66.2" y="119">S</text>
<text x="74.4" y="116.6">T</text>
<text x="74.6" y="124.4">N</text>
<text x="66.2" y="137.9">S</text>
<text x="74.2" y="135.5">T</text>
<text x="74.5" y="143">N</text>
<text x="33.8" y="149.5">WIDE ANGLE</text>
<text x="74.7" y="146.8">Hand</text>
<text x="31.1" y="151.8">1</text>
<text x="31.3" y="155.9">OVERRIDE TIMER</text>
<text x="49" y="151.8">4</text>
<text x="69.9" y="153.5">Off</text>
<text x="122" y="153.6">Motor Contactor</text>
<text x="31.7" y="157.8">Float (OPTIONAL)</text>
<text x="38.1" y="159.6">(NO)</text>
<text x="64.4" y="160.7">RCT</text>
<text x="31.1" y="163.7">1</text>
<text x="35.5" y="167.8">Start Float</text>
<text x="49.1" y="163.7">3</text>
<text x="75.2" y="164.2">Auto</text>
<text x="38.1" y="169.5">(NO)</text>
<text x="31.1" y="176.7">1</text>
<text x="49.1" y="176.7">2</text>
<text x="52.9" y="174.5">M1-2</text>
<text x="122.2" y="176.6">Repeat Cycle Timer</text>
<text x="35.6" y="180.6">Stop Float</text>
<text x="38.3" y="182.4">(NO)</text>
</g>
<g font-size="1.7">
<text x="197.3" y="126.6">12</text>
<text x="100.2" y="153.8">M1</text>
<text x="99.7" y="176.5">RCT</text>
</g>
<text font-size="1.5" x="98.3" y="120.3">Buzzer</text>
</svg>
